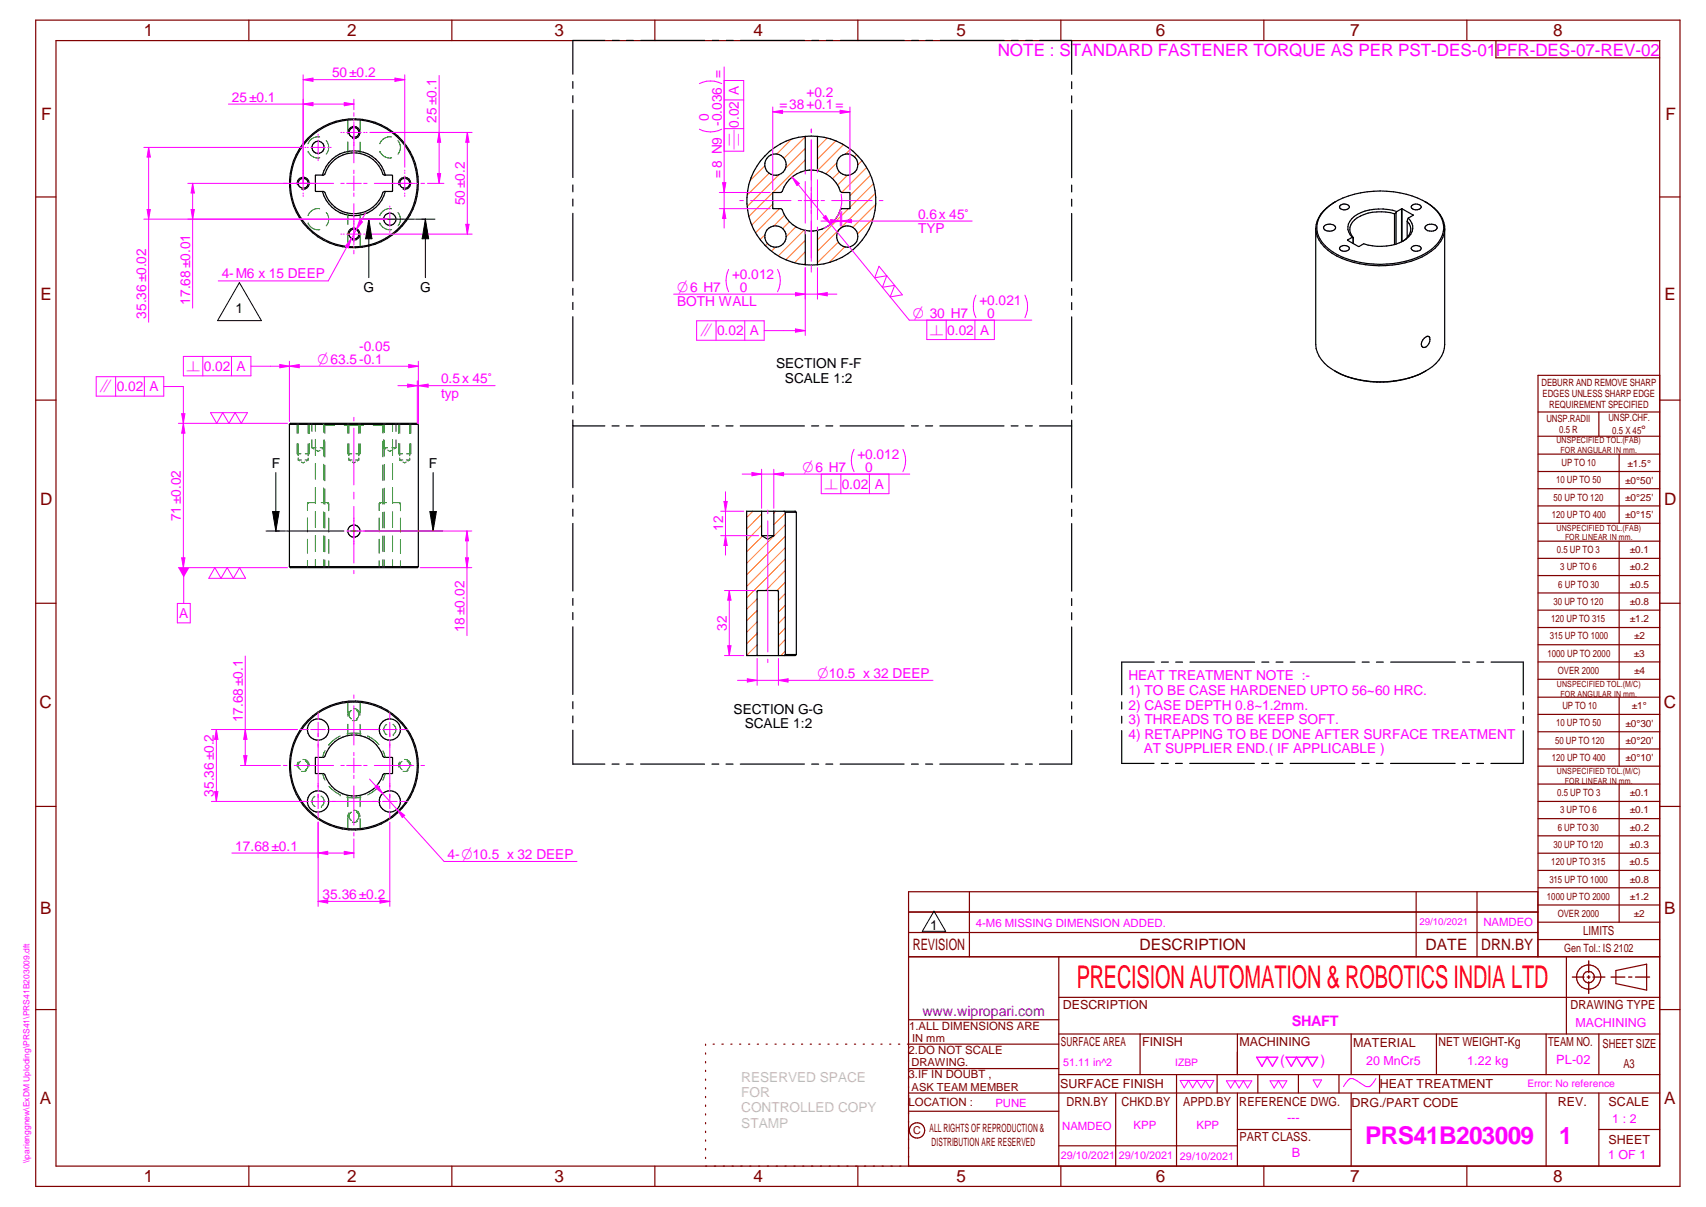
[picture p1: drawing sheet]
<svg xmlns="http://www.w3.org/2000/svg" width="420mm" height="297mm" viewBox="0 0 420 297" stroke-linecap="round" stroke-linejoin="round" font-family="sans-serif">
<g fill="none" stroke="#800000" stroke-width=".3">
<path d="M8.8 5h405v287h-405zM13.8 10h395v277h-395zM61.3 5v5M111.3 5v5M161.3 5v5M211.3 5v5M261.3 5v5M311.3 5v5M361.3 5v5M368.4 10v4.2h40.4M8.8 48.5h5M408.8 48.5h5"/>
<path d="M8.8 98.5h5M408.8 98.5h5M408.8 92.4h-30v143.1M378.8 101.4h30M378.8 107.4h30M378.8 111.8h30M378.8 116h30M393.8 101.4v6M398.8 111.8v17M378.8 120.3h30M378.8 124.5h30M378.8 128.8h30"/>
<path d="M378.8 133.2h30M378.8 137.4h30M398.8 133.2v34M8.8 148.5h5M378.8 141.6h30M378.8 145.9h30M378.8 150.2h30M378.8 154.4h30M378.8 158.7h30M408.8 148.5h5M378.8 162.9h30M378.8 167.2h30"/>
<path d="M378.8 171.6h30M378.8 175.8h30M398.8 171.6v17M8.8 198.5h5M378.8 180.1h30M378.8 184.3h30M378.8 188.6h30M378.8 193h30M378.8 197.2h30M398.8 193v33.9M408.8 198.5h5M238.7 219.5v16"/>
<path d="M348.8 219.5v16M363.8 219.5v16M378.8 201.5h30M378.8 205.7h30M378.8 210h30M378.8 214.2h30M378.8 218.5h30M223.8 235.5h185M223.8 229.5h154.9M223.8 224.5h154.9M260.8 235.5v51.5M378.7 235.5v-16h-154.9v67.5"/>
<path d="M378.8 222.7h30M378.8 226.9h30M378.8 231.2h30M385.8 235.5v19M398 238.8l7.5-1.5v6.4l-7.5-1.6zM8.8 248.5h5M173.8 257v.3M173.8 259.1v.3M175.6 257h.3M177.8 257h.3M180 257h.3M182.1 257h.3"/>
<path d="M184.4 257h.2M186.5 257h.3M188.7 257h.3M190.9 257h.3M193 257h.3M195.2 257h.3M197.4 257h.3M199.5 257h.3M201.7 257h.3M203.9 257h.3M206.1 257h.3M208.2 257h.4"/>
<path d="M210.4 257h.3M212.6 257h.3M214.7 257h.4M216.9 257h.3M219.1 257h.3M221.3 257h.3M223.5 257h37.3M223.8 251h37M260.8 245.4h148M260.8 254.5h148M280.8 254.5v10M304.7 254.5v10"/>
<path d="M332.8 254.5v10M353.8 254.5v10M380.8 254.5v10M393.8 254.5v10M408.8 248.5h5M173.8 261.2v.4M173.8 263.4v.3M173.8 265.6v.3M173.8 267.7v.3M173.8 269.8v.3M173.8 271.9v.4M173.8 274.1v.3"/>
<path d="M173.8 276.3v.3M173.8 278.4v.3M223.8 273.5h37M223.8 269h185M223.8 263h37M260.8 264.5h148M274.8 269v18M289.8 264.5v22.5M299.8 264.5v4.5M304.7 269v18M304.7 278h28.1M309.8 264.5v4.5"/>
<path d="M319.8 264.5v4.5M329.8 264.5v4.5M332.8 269v18M339.8 264.5v4.5M380.8 269v18M393.8 269v18M393.8 278h15M61.3 287v5M111.3 287v5M161.3 287v5M173.8 280.5v.3M173.8 282.7v.3"/>
<path d="M173.8 284.8v.3M211.3 287v5M260.8 282h43.9M261.3 287v5M311.3 287v5M361.3 287v5"/>
<circle cx="391.3" cy="240.5" r="2.99"/>
<circle cx="391.3" cy="240.5" r="1.4"/>
<circle cx="225.9" cy="278.2" r="1.89"/>
</g>
<path d="M391.3 236.5v2.9M387.3 240.5h2.8M390.9 240.5h.7M391.3 240.1v.7M391.3 241.6v2.9M392.3 240.5h3M396.8 240.5h3.4M401.1 240.5h.8M402.8 240.5h3.5" fill="none" stroke="#800000" stroke-width=".34"/>
<g fill="none" stroke="#f0f" stroke-width=".25">
<path d="M172.2 31.8a5.9 5.9 0 0 0 5.5 0M172.2 20.6a6.3 6.3 0 0 1 5.5 0M199.8 31.7v1M199.8 34.4v29.9M177.2 47.4h12.5M177.2 51.4h12.5M178 45h.8l-.5 2.4zM182.2 49.4h.9M184.9 49.4h9.9M196.6 49.4h.8M198 49.4h3.6M198.3 42v.8"/>
<path d="M198.3 44.7v10.2M198.3 56.7v.9M201.3 41.6v.8M201.3 44.2v9.9M201.3 55.9v.8M202.2 49.4h.9M204.8 49.4h10M216.6 49.4h.9M199.8 65.3v1.7M87.2 102.7v.9M87.2 105.4v13.9M83.9 130.7h.3"/>
<path d="M84.5 130.7h.3M85.4 130.7h3.6M87.2 121.1v1.7M87.2 124.6v14M89.6 130.7h.2M90.1 130.7h.3M87.2 140.4v.8M290.6 265.9h8.3l-1 1.8-1-1.8-1 1.8-1.1-1.8-1.1 1.8-1-1.8-1 1.8zM302 266h6.3l-1.1 1.8-1-1.8-1 1.8-1-1.8-1.1 1.8zM312.8 266h4.1l-1 1.8-1-1.8-1.1 1.8zM323.4 265.8h2.1l-1.1 1.8zM338.9 265.4l-.6 .9a1.71 1.71 0 0 1-1.9 1.1l-2.2-1.4a1.61 1.61 0 0 0-2.8 .6l-.5 .8"/>
</g>
<g fill="none" stroke="#008000" stroke-width=".25">
<path d="M73.2 104.2v2.4M73.2 109.2v2.5h.9M73.4 113.2h.8M73.4 104.2v2.4M73.4 109.2v2.9M73.4 112.7v.5M73.4 113.2l.4 .2M74.2 113.7l.5 .2 .3-.2M75.1 113.2h.8M75.9 104.2v2.5M75.9 109.2v3M75.9 112.7v.5"/>
<path d="M75.9 113.2l-.4 .3M76.2 104.2v2.4M76.2 109.2v2.5h-1M76.8 110.2h1M76.8 104.2v2M76.8 108.2v2M76.8 110.2l.5 .3M77.7 104.2v1.9M77.7 108.1v4M77.7 114v3.9M77.7 120v3.9M77.8 110.8l.5 .3 .5-.3"/>
<path d="M78.9 110.2h.9M79.4 104.2l.1 .1M79.6 104.4h.1M79.7 104.4v2M79.7 108.4v3.8M79.7 114.3v3.8M79.7 104.4v.1M79.8 104.2v2M79.8 108.2v2M79.8 110.2l-.5 .3M79.9 104.6l.1 .1M80 104.7v1.9"/>
<path d="M80 108.6v3.9M80 114.5v3.8M80 104.7h2.4M84.8 104.7h4.7M85.7 109.2v2.5h.9M85.7 104.2v2.4M85.9 113.2h.8M85.9 104.2v2.4M85.9 109.2v2.9M85.9 112.7v.5M85.9 113.2l.4 .2M86.8 113.7l.4 .2 .3-.2"/>
<path d="M87.6 113.2h.8M88.4 104.2v2.5M88.4 109.2v3M88.4 112.7v.5M88.4 113.2l-.4 .3M88.7 109.2v2.5h-1M88.7 104.2v2.4M91.9 104.7h2.4M94.3 104.7v1.9M94.3 108.6v3.8M94.3 114.4v3.9M94.4 104.6l-.1 .1"/>
<path d="M94.5 110.2h1M94.5 104.2v2M94.5 108.2v2M94.5 110.2l.5 .3M94.6 104.4h.1M94.6 104.4v2M94.6 108.4v3.9M94.6 114.3v3.9M94.6 104.4v.1M94.9 104.2l-.1 .1M95.5 110.8l.5 .3 .5-.3M96.5 110.2h1"/>
<path d="M96.7 104.2v2M96.7 108.2v3.9M96.7 114.1v3.9M97.5 104.2v2M97.5 108.2v2M97.5 110.2l-.5 .3M98.2 109.2v2.5h.9M98.2 104.2v2.4M98.5 113.2h.7M98.5 104.2v2.4M98.5 109.2v2.9M98.5 112.7v.5"/>
<path d="M98.5 113.2l.3 .2M99.3 113.7l.4 .2 .3-.2M100.1 113.2h.8M100.9 104.2v2.5M100.9 109.2v3M100.9 112.7v.5M100.9 113.2l-.4 .3M101.2 109.2v2.5h-1.1M101.2 104.2v2.4M75.7 123.9v1.7M75.7 127.5v3.4M75.7 132.7v3.4"/>
<path d="M75.7 138v1.7M75.8 123.8h.1M75.9 123.7l-.1 .1M75.9 123.7h.1M75.9 123.7h1.6M77.7 125.9v3.9M77.7 131.8v3.9M77.7 137.7v2M79.1 123.7h1.6M79.7 120.1v3.9M79.7 126v3.9M79.7 131.9v3.8"/>
<path d="M79.7 137.8v1.9M80 120.3v3.8M80 126.1v3.9M80 132v3.8M80 137.8v1.9M80.8 123.7h.1M80.9 123.8h.1M81 124h.1M81 124v1.7M81 127.5v3.4M81 132.8v3.4M81 138v1.7"/>
<path d="M93.4 127.5v3.4M93.4 132.7v3.4M93.4 138v1.7M93.4 123.9v1.7M93.5 123.8h.1M93.5 123.7h.1M93.6 123.7h.1M93.6 123.7h1.6M94.3 120.3v3.8M94.3 126.1v3.8M94.3 131.9v3.9M94.3 137.8v1.9"/>
<path d="M94.6 120.1v3.9M94.6 126v3.9M94.6 131.9v3.9M94.6 137.8v1.9M96.7 120v3.9M96.7 125.9v3.9M96.7 131.9v3.9M96.7 137.8v1.9M96.8 123.7h1.7M98.5 123.8h.1M98.6 123.8h.1M98.6 124h.1"/>
<path d="M98.6 124v1.7M98.6 127.5v3.4M98.6 132.8v3.4M98.6 138v1.7"/>
</g>
<g fill="none" stroke="#000" stroke-width=".3">
<path d="M198.3 33.6h3M198.3 33.6v8.4M198.3 33.6a15.9 15.9 0 0 0-14.4 15.8 15.9 15.9 0 0 0 14.4 15.8M201.3 33.6v8.4M201.3 33.6a15.9 15.9 0 0 1 14.4 15.8 15.9 15.9 0 0 1-14.4 15.8M198.3 42a7.6 7.6 0 0 0-5.7 5.1l-.2 .3-2.1 .1v3.8l2.1 .1 .2 .2a7.5 7.5 0 0 0 5.7 5.1M198.3 56.7l1 .2 2-.2M198.3 42l1-.1 2 .1M198.3 56.7v8.5M201.3 42a7.5 7.5 0 0 1 5.7 5.1l.3 .3 2 .1v3.8l-2 .1-.3 .2a7.3 7.3 0 0 1-5.7 5.1M201.3 56.7v8.5M324.1 56.2a8.4 8.4 0 0 0 5.1 6.8 24.9 24.9 0 0 0 22.2-.4 8.4 8.4 0 0 0 4.4-6"/>
<path d="M326.3 55.5l.8-.3a1.32 1.32 0 0 1 1.8 1 1.79 1.79 0 0 1-2.9-.2zM326.4 51.5a20.1 20.1 0 0 1 15.2-4.4 19 19 0 0 1 11.9 4.4 5.9 5.9 0 0 1 0 9 20.1 20.1 0 0 1-15.2 4.5 17.3 17.3 0 0 1-12.6-5.3 5.8 5.8 0 0 1 .7-8.2zM328.9 49.7a8.5 8.5 0 0 0-4.8 6.5M330 50.7a1.55 1.55 0 0 1 2.3 .1 1.29 1.29 0 0 1-2.1 .6l-.3-.5zM333.1 58.4l.1 .1v1.4M333.3 58.5h.1M333.3 58.5v1.4M343.4 52.6v7.6M343.4 52.6a10.8 10.8 0 0 0-9.8 1.5 2.85 2.85 0 0 0-.3 4.4M343.8 52.4v7.7M343.8 52.4l-.4 .2M344 52.1a12.3 12.3 0 0 0-10.5 1.2 3.1 3.1 0 0 0-.4 5.1"/>
<path d="M344 52.1l-.2 .3M345.2 51.4l-1.2 .7M345.2 51.4v8.1M345.2 51.4h.1M345.3 51.4v8M345.3 51.4l2.7 1.5-1.2 .8M346.6 54.4v4.1M346.6 54.4a2.82 2.82 0 0 1-.5 4.5l-.7 .5M346.8 53.7a3.1 3.1 0 0 1-.4 5.1 12.4 12.4 0 0 1-10.5 1.2l-1.4 .7-2.6-1.6 1.2-.7M346.8 53.7l-.2 .7M347.6 50.7a1.6 1.6 0 0 1 2.4 .1 1.29 1.29 0 0 1-2.1 .6l-.3-.2zM351 49.7a8.5 8.5 0 0 1 4.8 6v29.1a8.2 8.2 0 0 1-5.2 6.8 24.6 24.6 0 0 1-22.4-.7 7.9 7.9 0 0 1-4.1-6.1v-28.6"/>
<path d="M351 55.8a1.95 1.95 0 0 1 2.9 .1 1.32 1.32 0 0 1-1.8 1 .97 .97 0 0 1-1.1-1.1zM198.3 65.2h3M330.2 60.7a1.59 1.59 0 0 1 2.1 .3 1.29 1.29 0 0 1-2.1 .6 .51 .51 0 0 1-.3-.5 .51 .51 0 0 1 .3-.4zM347.6 60.9a1.6 1.6 0 0 1 2.4 .1 1.29 1.29 0 0 1-2.1 .6l-.3-.2zM328.7 91.3a24.2 24.2 0 0 0 22.5 0M350.8 83.2l.6-.4h.5a1.82 1.82 0 0 1-1.3 2.7l-.5-.4a1.66 1.66 0 0 1 .7-1.9zM71.3 104.4h31.7M71.3 104.4l.2-.2h31.3l.2 .2M71.3 104.4v35M103 104.4v35M71.3 139.4l.2 .3h31.3l.2-.3M71.3 139.4h31.7"/>
<circle cx="191" cy="58.2" r="2.64"/>
<circle cx="191" cy="40.5" r="2.63"/>
<circle cx="208.7" cy="40.5" r="2.62"/>
<circle cx="208.7" cy="58.2" r="2.62"/>
<circle cx="87.2" cy="130.7" r="1.51"/>
</g>
<path d="M67.9 116.3v14.4M106.7 116.3v14.4M65.5 130.7h4.8M67.1 125.9h1.6l-.8 4.8zM70.6 130.7h14M86.4 130.7h1.7M89.9 130.7h14.1M104.3 130.7h4.8M105.9 125.9h1.6l-.8 4.8z" fill="none" stroke="#000" stroke-width=".25"/>
<path d="M67.1 125.9h1.6l-.8 4.8zM105.9 125.9h1.6l-.8 4.8z" fill="#000"/>
<g fill="none" stroke="#ff8000" stroke-width=".25">
<path d="M194.9 34.2l-3.6 3.7M198.3 33.7l-5.2 5.2M198.3 36.5l-4.9 4.9M198.3 39.4l-13.9 13.9M203.7 34l-2.4 2.4M205.9 34.7l-4.6 4.5M207.7 35.6l-6.4 6.4M209.5 36.7l-1.3 1.2M210.9 38.1l-.5 .5M212.3 39.5l-1 1.1M188.4 40.8l-3.7 3.7M188.4 57.8l-1.2 1.2"/>
<path d="M189 59.9l-.5 .6M189.4 42.6l-5.4 5.4M190.3 50.2l-5.1 5.2M191.9 43l-7.9 7.8M192 51.4l-5.9 5.9M193.2 52.9l-2.6 2.7M194.4 54.6l-1.7 1.7M196 55.8l-2.4 2.5M198 56.6l-6.3 6.4M198.3 59.2l-4.7 4.7M206.1 40.1l-2.7 2.7M206.4 59.6l-5.1 5"/>
<path d="M206.7 42.3l-1.7 1.7M208.7 43.1l-2.4 2.5M208.9 51.4l-7.6 7.6M213.4 41.2l-6.1 6.2M214.4 43.1l-5.1 5.1M215 53.7l-3.8 3.9M215.1 45.2l-5.8 5.8M215.6 47.6l-14.3 14.2M215.6 50.3l-5.6 5.7M191 60.8l-1 1M198.3 62l-2.6 2.7M198.3 64.8l-.3 .3"/>
<path d="M208.1 60.7l-3.9 3.9"/>
</g>
<path d="M178 45h.8l-.5 2.4z" fill="#f0f"/>
<path d="M178.3 51.4l.5 2.4h-.8z" fill="none" stroke="#f0f" stroke-width=".25"/>
<path d="M178.3 51.4l.5 2.4h-.8z" fill="#f0f"/>
<path d="M178.3 16.5v39.6M190.3 26.3v20.4M190.3 27.5l2.4-.4v.8zM209.3 26.3v20.4" fill="none" stroke="#f0f" stroke-width=".25"/>
<path d="M190.3 27.5l2.4-.4v.8z" fill="#f0f"/>
<path d="M206.9 27.1l2.4 .4-2.4 .4z" fill="none" stroke="#f0f" stroke-width=".25"/>
<path d="M206.9 27.1l2.4 .4-2.4 .4z" fill="#f0f"/>
<path d="M190.3 27.5h19M179.4 66.3a6.3 6.3 0 0 0 0 5.5M191.5 66.3a5.9 5.9 0 0 1 0 5.5M198.3 65.9v7.7M201.3 65.9v7.7M201.3 72.4l2.4-.4v.8z" fill="none" stroke="#f0f" stroke-width=".25"/>
<path d="M201.3 72.4l2.4-.4v.8z" fill="#f0f"/>
<path d="M195.9 72l2.4 .4-2.4 .4z" fill="none" stroke="#f0f" stroke-width=".25"/>
<path d="M195.9 72l2.4 .4-2.4 .4z" fill="#f0f"/>
<path d="M207 52.3v3.3M207.3 52.1v3.5M207.3 54.4l2.4-.4v.8zM165.9 72.4h40.2" fill="none" stroke="#f0f" stroke-width=".25"/>
<path d="M207.3 54.4l2.4-.4v.8z" fill="#f0f"/>
<path d="M204.6 54l2.4 .4-2.4 .4z" fill="none" stroke="#f0f" stroke-width=".25"/>
<path d="M204.6 54l2.4 .4-2.4 .4z" fill="#f0f"/>
<path d="M195.1 43.6l28.8 35.2h30.2M195.1 43.6l1.8 1.6-.6 .5zM202.2 54.4h37.2M207.2 47.8a7.6 7.6 0 0 1-4.3 8.4M240.4 72.6a6.4 6.4 0 0 0 0 5.6M252.4 72.6a6.4 6.4 0 0 1 0 5.6" fill="none" stroke="#f0f" stroke-width=".25"/>
<path d="M195.1 43.6l1.8 1.6-.6 .5z" fill="#f0f"/>
<path d="M202.7 53.6l.7-.6 1.2 2.2z" fill="none" stroke="#f0f" stroke-width=".25"/>
<path d="M202.7 53.6l.7-.6 1.2 2.2z" fill="#f0f"/>
<g fill="none" stroke="#000" stroke-width=".3">
<path d="M77.8 43.1h1.9l.3-.2a7.5 7.5 0 0 1 7.2-5.3 7.5 7.5 0 0 1 7.1 5.3l.3 .2 2.1 .1v3.8l-2.1 .1-.3 .2a7.5 7.5 0 0 1-7.1 5.3 7.5 7.5 0 0 1-7.2-5.3l-.3-.2-2-.1zM79.4 47.1a8 8 0 0 0 7.8 6 8 8 0 0 0 7.7-6M79.4 43.1a8 8 0 0 1 7.8-6 8 8 0 0 1 7.7 6M77.7 186.5l2-.1 .3-.3a7.5 7.5 0 0 1 7.2-5.2 7.5 7.5 0 0 1 7.1 5.2l.3 .3 2.1 .1v3.8l-2.1 .1-.3 .2a7.5 7.5 0 0 1-7.1 5.3 7.5 7.5 0 0 1-7.2-5.3l-.3-.2-2-.1z"/>
<circle cx="78.3" cy="36.3" r="1.49"/>
<circle cx="87.2" cy="32.6" r="1.22"/>
<circle cx="74.7" cy="45.1" r="1.22"/>
<circle cx="87.1" cy="45.1" r="15.9"/>
<circle cx="87.2" cy="57.6" r="1.22"/>
<circle cx="87.2" cy="45.1" r="15.6"/>
<circle cx="96" cy="53.9" r="1.51"/>
<circle cx="99.7" cy="45.1" r="1.23"/>
<circle cx="78.3" cy="179.5" r="2.63"/>
<circle cx="96" cy="179.5" r="2.62"/>
<circle cx="78.3" cy="197.2" r="2.64"/>
<circle cx="87.1" cy="188.4" r="15.6"/>
<circle cx="87.2" cy="188.4" r="15.9"/>
<circle cx="96" cy="197.2" r="2.62"/>
</g>
<g fill="none" stroke="#008000" stroke-width=".25">
<path d="M75.9 37.3h.1M75.9 37.3a2.52 2.52 0 0 0 2.9 1.5M78.7 33.7a2.62 2.62 0 0 0-2.8 1.7M80.3 34.6a2.52 2.52 0 0 1 0 3.3M85.7 29.3v2.8M85.7 34.9v2.9M88.7 29.3v2.8M88.7 35v2.8M93.5 37.3h.1M93.5 37.3a2.59 2.59 0 0 0 3 1.5M96.4 33.7a2.62 2.62 0 0 0-2.9 1.7M98 34.6a2.59 2.59 0 0 1 0 3.3"/>
<path d="M75.9 54.9h.1M75.9 54.9a2.61 2.61 0 0 0 2.9 1.6M78.7 51.4a2.52 2.52 0 0 0-2.8 1.6M80.3 52.3a2.46 2.46 0 0 1 0 3.3M85.7 52.5v2.7M85.7 58.1v2.8M88.7 52.5v2.8M88.7 58.1v2.8M93.5 54.9h.1M93.5 54.9a2.7 2.7 0 0 0 3 1.6M96.4 51.4a2.52 2.52 0 0 0-2.9 1.6M98 52.3a2.53 2.53 0 0 1 0 3.3"/>
<path d="M85.7 172.6v2.7M85.7 178.2v2.8M86 175l-.3 .8v.5M86.5 174.8a1.21 1.21 0 0 0 .1 2.1M87.1 174.4a1.46 1.46 0 0 1 1.5 1.6M87.8 174.8a1.23 1.23 0 0 1 0 2.1M88 177.1l-.7 .3-.5-.1M88.7 172.6v2.8M88.7 178.3v2.7M95.2 178.3a1.44 1.44 0 0 0 .1 2.5M96.8 178.3a1.48 1.48 0 0 1 0 2.5M73.4 187.5l-.1 .3-.1 1"/>
<path d="M74 187.4a1.21 1.21 0 0 0 .1 2M74.6 186.9a1.46 1.46 0 0 1 1.5 1.6M75.3 187.3a1.18 1.18 0 0 1 0 2.1M75.5 189.6l-.2 .2h-1M77.5 196a1.48 1.48 0 0 0 .1 2.5M79.1 195.9a1.48 1.48 0 0 1 .1 2.6M79.2 198.5h.1M79.4 190.4l.6 1.6M80.1 184.7l-.7 1.7M81 183.3h.1M81 193.5l1.8 1.5 1 .6M83.8 195.6h.1"/>
<path d="M83.8 181.1l-1 .6-1.8 1.6M85.4 196.2a7.2 7.2 0 0 0 3.5 0M85.5 180.6a7 7 0 0 1 3.4 0M85.7 195.7v2.8M86.5 199.9a1.21 1.21 0 0 0 .1 2M87.1 199.4a1.46 1.46 0 0 1 1.5 1.6M87.8 199.8a1.27 1.27 0 0 1 0 2.1M88.7 195.7v2.8M90.6 181.1h.1M90.6 181.1l1 .6 1.7 1.6M93.3 193.5h.1M93.3 193.5l-1.7 1.5-1 .6"/>
<path d="M94.3 184.8l.6 1.6M94.9 190.4l-.6 1.6M96.8 180.8h.1M98.5 187.5l-.3 .8v.5M99 187.4a1.21 1.21 0 0 0 0 2M99.6 186.9a1.46 1.46 0 0 1 1.6 1.6M100.3 187.3a1.18 1.18 0 0 1 0 2.1M100.5 189.6l-.7 .3-.5-.1M85.7 201.4v2.8M86 200l-.3 .8v.5M88 202.1l-.7 .3-.5-.1M88.7 201.4v2.8"/>
</g>
<path d="M85.7 33a1.49 1.49 0 0 1 1.3-1.9 1.49 1.49 0 0 1 1.6 1.6 1.49 1.49 0 0 1-1.8 1.3M73.2 45.5a1.51 1.51 0 0 1 1.3-1.9 1.51 1.51 0 0 1 1.7 1.6 1.51 1.51 0 0 1-1.9 1.4M85.7 58a1.49 1.49 0 0 1 1.3-1.9 1.49 1.49 0 0 1 1.6 1.6 1.49 1.49 0 0 1-1.8 1.4M98.2 45.5a1.52 1.52 0 0 1 1.3-1.9 1.52 1.52 0 0 1 1.7 1.6 1.52 1.52 0 0 1-1.9 1.4" fill="none" stroke="#000" stroke-width=".25"/>
<g fill="none" stroke="#f0f" stroke-width=".25">
<path d="M75.1 36.3h.2M75.7 36.3h.2M76.5 36.3h3.6M78.3 33v.3M78.3 33.6v.3M78.3 34.5v3.6M78.3 38.7v.2M78.3 39.2v.3M80.7 36.3h.3M81.3 36.3h.3M83.9 32.6h.3M84.5 32.6h.3"/>
<path d="M85.4 32.6h3.6M87.2 27.7v.9M87.2 29.3v.3M87.2 30v.2M87.2 30.4v9.7M89.6 32.6h.2M90.1 32.6h.3M69.8 45.1h.9M71.4 45.1h.3M72 45.1h.3M72.5 45.1h9.7M74.7 41.9v.2"/>
<path d="M74.7 42.5v.2M74.7 43.3v3.6M74.7 47.5v.3M74.7 48.1v.2M83.9 45.1h.9M83.9 57.6h.3M84.5 57.6h.3M85.4 45.1h3.6M85.4 57.6h3.6M87.2 41.9v.8M87.2 43.3v3.6M87.2 47.5v.8"/>
<path d="M87.2 50.1v9.7M87.2 60v.2M89.6 45.1h.8M89.6 57.6h.2M90.1 57.6h.3M92.2 45.1h9.7M92.7 53.9h.3M93.4 53.9h.2M94.2 53.9h3.6M96 50.7v.3M96 51.3v.3M96 52.2v3.6"/>
<path d="M96 56.3v.3M96 56.9v.3M98.4 53.9h.3M99 53.9h.3M99.7 41.9v.2M99.7 42.5v.2M99.7 43.3v3.6M99.7 47.5v.3M99.7 48.1v.2M102.1 45.1h.2M102.6 45.1h.3M103.7 45.1h.9"/>
<path d="M87.2 60.6v.3M87.2 61.6v.9M76.5 179.5h3.6M78.3 177.8v3.6"/>
</g>
<path d="M81 179.5h1.4M82.6 179.5h.1" fill="none" stroke="#f0f" stroke-width=".25"/>
<path d="M78.3 175.2v.1M78.3 175.5v1.4" fill="none" stroke="#f0f" stroke-width=".25"/>
<path d="M73.9 179.5h.1M74.3 179.5h1.4" fill="none" stroke="#f0f" stroke-width=".25"/>
<path d="M94.2 179.5h3.6M96 177.8v3.6M78.3 182.2v1.4M78.3 183.8v.1" fill="none" stroke="#f0f" stroke-width=".25"/>
<path d="M98.7 179.5h1.4M100.3 179.5h.1" fill="none" stroke="#f0f" stroke-width=".25"/>
<path d="M96 175.2v.1M96 175.5v1.4" fill="none" stroke="#f0f" stroke-width=".25"/>
<path d="M91.6 179.5h.1M91.9 179.5h1.4" fill="none" stroke="#f0f" stroke-width=".25"/>
<path d="M94.2 197.2h3.6M96 182.2v1.4M96 183.8v.1M96 195.4v3.6" fill="none" stroke="#f0f" stroke-width=".25"/>
<path d="M98.7 197.2h1.4M100.3 197.2h.1" fill="none" stroke="#f0f" stroke-width=".25"/>
<path d="M96 192.8v.1M96 193.2v1.4" fill="none" stroke="#f0f" stroke-width=".25"/>
<path d="M76.5 197.2h3.6M78.3 195.4v3.6M91.6 197.2h.1M91.9 197.2h1.4M96 199.6v.1M96 199.9v1.4M96 201.5v.1" fill="none" stroke="#f0f" stroke-width=".25"/>
<path d="M81 197.2h1.4M82.6 197.2h.1" fill="none" stroke="#f0f" stroke-width=".25"/>
<path d="M78.3 192.8v.1M78.3 193.2v1.4" fill="none" stroke="#f0f" stroke-width=".25"/>
<g fill="none" stroke="#f0f" stroke-width=".25">
<path d="M43.9 104.2h26.9M45.2 104.2l.3 2.4h-.8zM43.9 139.7h26.9M79.2 179.5h.8M81.8 179.5h11.2M87.2 171v.9M87.2 173.7v9.6M94.8 179.5h.8M69.8 188.4h.9M72.5 188.4h9.7M73.9 197.2h.1M74.3 197.2h1.4"/>
<path d="M78.3 180.4v.9M78.3 183.1v10.6M78.3 195.5v.8M78.3 199.6v.1M78.3 199.9v1.4M79.2 197.2h.9M81.9 197.2h10.6M83.9 188.4h.9M85.4 188.4h3.6M87.2 185.2v.8M87.2 186.6v3.6M87.2 190.8v.8"/>
<path d="M87.2 193.4v9.7M89.6 188.4h.8M92.2 188.4h9.7M94.3 197.2h.8M96 180.4v.8M96 183v10.7M96 195.5v.8M103.7 188.4h.9M78.3 201.5v.1M87.2 204.9v.8"/>
</g>
<path d="M45.2 104.2l.3 2.4h-.8z" fill="#f0f"/>
<path d="M44.7 137.3h.8l-.3 2.4z" fill="none" stroke="#f0f" stroke-width=".25"/>
<path d="M44.7 137.3h.8l-.3 2.4z" fill="#f0f"/>
<path d="M45.2 104.2v35.5M51.8 101.6h9.1l-1.5 2.6-1.5-2.6-1.5 2.6-1.5-2.6-1.5 2.6zM45.2 139.7v8.8M52.9 139.7l1.5 2.6 1.6-2.6 1.5 2.6 1.5-2.6 1.5 2.6h-9.1z" fill="none" stroke="#f0f" stroke-width=".25"/>
<path d="M43.9 139.7h2.7l-1.4 2.4z" fill="#f0f"/>
<path d="M45.2 95.1v9.1M43.7 148.5h3.2v4.8h-3.2z" fill="none" stroke="#f0f" stroke-width=".25"/>
<path d="M44.7 101.8h.8l-.3 2.4z" fill="#f0f"/>
<path d="M23.7 92.7h16.6v4.8h-16.6zM28.5 92.7v4.8M35.5 92.7v4.8M40.3 95.1h4.9M44.7 101.8h.8l-.3 2.4zM87.9 130.7h28.3M103.5 139.7h12.7M115 130.7l.4 2.4h-.8z" fill="none" stroke="#f0f" stroke-width=".25"/>
<path d="M115 130.7l.4 2.4h-.8z" fill="#f0f"/>
<path d="M114.6 137.3h.8l-.4 2.4z" fill="none" stroke="#f0f" stroke-width=".25"/>
<path d="M114.6 137.3h.8l-.4 2.4z" fill="#f0f"/>
<path d="M74.7 24.4v20.7M74.7 25.6l2.4-.4v.8zM87.2 24.4v2.6M115 130.7v25.7" fill="none" stroke="#f0f" stroke-width=".25"/>
<path d="M74.7 25.6l2.4-.4v.8z" fill="#f0f"/>
<path d="M84.8 25.2l2.4 .4-2.4 .4z" fill="none" stroke="#f0f" stroke-width=".25"/>
<path d="M84.8 25.2l2.4 .4-2.4 .4z" fill="#f0f"/>
<path d="M74.7 18.4v26.7M74.7 19.6l2.4-.4v.8zM99.7 18.4v22.7M56.2 25.6h31" fill="none" stroke="#f0f" stroke-width=".25"/>
<path d="M74.7 19.6l2.4-.4v.8z" fill="#f0f"/>
<path d="M97.3 19.2l2.4 .4-2.4 .4z" fill="none" stroke="#f0f" stroke-width=".25"/>
<path d="M97.3 19.2l2.4 .4-2.4 .4z" fill="#f0f"/>
<path d="M74.7 19.6h25M91.1 32.6h18.2M108.2 32.6l.3 2.4h-.8zM105.3 45.1h4" fill="none" stroke="#f0f" stroke-width=".25"/>
<path d="M108.2 32.6l.3 2.4h-.8z" fill="#f0f"/>
<path d="M107.7 42.7h.8l-.3 2.4z" fill="none" stroke="#f0f" stroke-width=".25"/>
<path d="M107.7 42.7h.8l-.3 2.4z" fill="#f0f"/>
<path d="M108.2 18.6v26.5M91.1 32.6h25.2M115.1 32.6l.4 2.4h-.8zM91.1 57.6h25.2" fill="none" stroke="#f0f" stroke-width=".25"/>
<path d="M115.1 32.6l.4 2.4h-.8z" fill="#f0f"/>
<path d="M114.7 55.2h.8l-.4 2.4z" fill="none" stroke="#f0f" stroke-width=".25"/>
<path d="M114.7 55.2h.8l-.4 2.4z" fill="#f0f"/>
<path d="M115.1 32.6v25M216.5 65.5l5.7 7.1-3 .5 1.1-2.9-3 .5 1.1-2.8-3 .5zM78.3 202.3v8.8M78.3 209.9l2.4-.4v.8zM87.2 206.5v4.6" fill="none" stroke="#f0f" stroke-width=".25"/>
<path d="M78.3 209.9l2.4-.4v.8z" fill="#f0f"/>
<path d="M84.8 209.5l2.4 .4-2.4 .4z" fill="none" stroke="#f0f" stroke-width=".25"/>
<path d="M84.8 209.5l2.4 .4-2.4 .4z" fill="#f0f"/>
<path d="M57.1 209.9h30.1M78.3 202.3v20.8M96 202.3v20.8M78.3 221.8l2.4-.4v.8z" fill="none" stroke="#f0f" stroke-width=".25"/>
<path d="M78.3 221.8l2.4-.4v.8z" fill="#f0f"/>
<path d="M93.6 221.4l2.4 .4-2.4 .4z" fill="none" stroke="#f0f" stroke-width=".25"/>
<path d="M93.6 221.4l2.4 .4-2.4 .4z" fill="#f0f"/>
<path d="M59.2 179.5h14M60.4 179.5l.4 2.4h-.8zM59.2 188.4h9.9M78.3 221.8h17.7" fill="none" stroke="#f0f" stroke-width=".25"/>
<path d="M60.4 179.5l.4 2.4h-.8z" fill="#f0f"/>
<path d="M60 186h.8l-.4 2.4z" fill="none" stroke="#f0f" stroke-width=".25"/>
<path d="M60 186h.8l-.4 2.4z" fill="#f0f"/>
<path d="M52.1 179.5h21.1M53.3 179.5l.4 2.4h-.8zM60.4 161.5v26.9M52.1 197.2h22.9" fill="none" stroke="#f0f" stroke-width=".25"/>
<path d="M53.3 179.5l.4 2.4h-.8z" fill="#f0f"/>
<path d="M52.9 194.8h.8l-.4 2.4z" fill="none" stroke="#f0f" stroke-width=".25"/>
<path d="M52.9 194.8h.8l-.4 2.4z" fill="#f0f"/>
<path d="M53.3 179.5v17.7M91 191.7l18.4 20.3h32.7M92.3 193.8l.7-.6 1.3 2.1z" fill="none" stroke="#f0f" stroke-width=".25"/>
<path d="M92.3 193.8l.7-.6 1.3 2.1z" fill="#f0f"/>
<path d="M97.8 199.2l1.9 1.5-.6 .5z" fill="none" stroke="#f0f" stroke-width=".25"/>
<path d="M97.8 199.2l1.9 1.5-.6 .5z" fill="#f0f"/>
<path d="M88.4 53.9h4.8M90.8 53.9v14.4M90.8 53.9l.8 4.9h-1.6zM93.5 53.9h8.6M102.4 53.9h4.7M104.8 53.9l.8 4.9h-1.6zM104.8 53.9v14.4" fill="none" stroke="#000" stroke-width=".25"/>
<path d="M90.8 53.9l.8 4.9h-1.6zM104.8 53.9l.8 4.9h-1.6z" fill="#000"/>
<g fill="none" stroke="#ff8000" stroke-width=".25">
<path d="M185.4 125.8l-1.5 1.5M187.6 126.5l-3.7 3.7M187.6 129.3l-3.7 3.7M187.8 132l-3.9 3.8M191 125.8l-.4 .5M193.4 126.3l-2.8 2.8M193.4 129.1l-9.5 9.5M193.4 132l-9.5 9.5M193.4 134.8l-9.5 9.5M193.4 137.6l-9.5 9.6M186.5 147.4l-2.6 2.5M186.5 150.2l-2.6 2.6"/>
<path d="M186.5 153l-2.6 2.6M186.5 155.9l-2.6 2.6M186.5 158.7l-2.6 2.6M193.4 140.4l-4.9 4.9M193.4 143.3l-2 2M193.4 146.1l-1.7 1.7M193.4 148.9l-1.7 1.7M193.4 151.7l-1.7 1.8M193.4 154.6l-1.7 1.7M193.4 157.4l-1.7 1.7M193.4 160.2l-1.1 1.1"/>
</g>
<path d="M187.6 131.8h3M187.6 125.8v6M187.6 131.8l1.5 .9 1.5-.9M190.6 125.8v6M193.1 125.8l.3 .3M193.4 126.1h2.7M193.4 126.1v35M196.1 126.1l-.2-.3h-12v35.5h12l.2-.2M196.1 126.1v35M186.5 161.3v-15.7l.2-.3h4.8l.2 .3v15.7M193.4 161.1h2.7M193.4 161.1l-.3 .2" fill="none" stroke="#000" stroke-width=".3"/>
<path d="M189.1 125.5v.9M189.1 128.2v32.2M186.5 162.1v6.6M189.1 162.2v.9M191.7 162.1v6.6M191.7 167.4l2.4-.4v.9z" fill="none" stroke="#f0f" stroke-width=".25"/>
<path d="M191.7 167.4l2.4-.4v.9z" fill="#f0f"/>
<path d="M184.1 167l2.4 .4-2.4 .5z" fill="none" stroke="#f0f" stroke-width=".25"/>
<path d="M184.1 167l2.4 .4-2.4 .5z" fill="#f0f"/>
<path d="M178.4 145.3h7.6M179.6 145.3l.4 2.4h-.8zM178.4 161.3h4.8M181.6 167.4h48.2" fill="none" stroke="#f0f" stroke-width=".25"/>
<path d="M179.6 145.3l.4 2.4h-.8z" fill="#f0f"/>
<path d="M179.2 158.9h.8l-.4 2.4z" fill="none" stroke="#f0f" stroke-width=".25"/>
<path d="M179.2 158.9h.8l-.4 2.4z" fill="#f0f"/>
<path d="M187.6 115.5v9.6M190.6 115.5v9.6M190.6 116.7l2.4-.4v.8zM210.3 110.6a5.9 5.9 0 0 0 0 5.5M222.4 110.6a5.9 5.9 0 0 1 0 5.5M179.6 145.3v16" fill="none" stroke="#f0f" stroke-width=".25"/>
<path d="M190.6 116.7l2.4-.4v.8z" fill="#f0f"/>
<path d="M185.2 116.3l2.4 .4-2.4 .4z" fill="none" stroke="#f0f" stroke-width=".25"/>
<path d="M185.2 116.3l2.4 .4-2.4 .4z" fill="#f0f"/>
<path d="M35.4 36.3h39M36.6 36.3l.4 2.4h-.8zM35.4 53.9h59.9M182.8 116.7h41.3" fill="none" stroke="#f0f" stroke-width=".25"/>
<g fill="none" stroke="#000" stroke-width=".3">
<path d="M149 9.9h-7.9v8.3M150.8 9.9h1.7M154.3 9.9h1.7M157.8 9.9h15.8M175.4 9.9h1.7M178.8 9.9h1.8M182.4 9.9h15.8M199.9 9.9h1.8M203.4 9.9h1.7M207 9.9h15.7M224.5 9.9h1.7M228 9.9h1.7"/>
<path d="M231.5 9.9h15.8M249.1 9.9h1.7M252.6 9.9h1.7M256.1 9.9h7.8v8.4M141.1 20.1v1.7M141.1 23.5v1.8M141.1 27.1v16.6M263.9 20.1v1.7M263.9 23.6v1.7M263.9 27.1v16.6M141.1 45.5v1.7M141.1 49v1.7"/>
<path d="M141.1 52.5v16.6M263.9 45.6v1.6M263.9 49v1.8M263.9 52.5v16.7M141.1 71v1.6M141.1 74.4v1.8M141.1 77.9v16.7M263.9 71v1.7M263.9 74.5v1.7M263.9 78v16.6M141.1 96.4v1.7M141.1 99.9v1.7"/>
<path d="M263.9 96.4v1.7M263.9 99.9v1.7M141.1 103.4v16.6M141.1 104.8h7.9M150.7 104.8h1.8M154.3 104.8h1.6M157.8 104.8h15.7M175.3 104.8h1.7M178.8 104.8h1.7M182.3 104.8h15.8M199.9 104.8h1.7M203.4 104.8h1.7"/>
<path d="M206.9 104.8h15.8M224.5 104.8h1.7M228 104.8h1.7M231.5 104.8h15.8M249 104.8h1.7M252.5 104.8h1.7M256 104.8h7.9M263.9 103.4v16.7M141.1 121.8v1.7M141.1 125.3v1.7M141.1 128.8v16.7M263.9 121.9v1.7"/>
<path d="M263.9 125.3v1.8M263.9 128.9v16.6M141.1 147.3v1.7M141.1 150.7v1.8M141.1 154.3v16.6M263.9 147.3v1.7M263.9 150.8v1.7M263.9 154.3v16.6M141.1 179.7v8.3h7.9M141.1 172.7v1.7M141.1 176.2v1.7M263.9 179.7v8.3h-7.9"/>
<path d="M263.9 172.7v1.8M263.9 176.2v1.7M150.7 188h1.8M154.3 188h1.6M157.8 188h15.7M175.3 188h1.7M178.8 188h1.7M182.3 188h15.8M199.9 188h1.7M203.4 188h1.7M206.9 188h15.8M224.5 188h1.7"/>
<path d="M228 188h1.7M231.5 188h15.8M249 188h1.7M252.5 188h1.7"/>
</g>
<path d="M36.6 36.3l.4 2.4h-.8z" fill="#f0f"/>
<path d="M36.2 51.6h.8l-.4 2.3z" fill="none" stroke="#f0f" stroke-width=".25"/>
<path d="M36.2 51.6h.8l-.4 2.3z" fill="#f0f"/>
<path d="M36.6 36.3v43M46.3 53.9h49M46.3 45.1h30.7M47.1 51.6h.8l-.5 2.3z" fill="none" stroke="#f0f" stroke-width=".25"/>
<path d="M47.1 51.6h.8l-.5 2.3z" fill="#f0f"/>
<path d="M47.4 45.1l.5 2.4h-.8z" fill="none" stroke="#f0f" stroke-width=".25"/>
<path d="M47.4 45.1l.5 2.4h-.8z" fill="#f0f"/>
<path d="M47.4 45.1v30.7M102.8 93.7v10.5M103 93.7v10.7M103 94.9l2.4-.4v.8z" fill="none" stroke="#f0f" stroke-width=".25"/>
<path d="M103 94.9l2.4-.4v.8z" fill="#f0f"/>
<path d="M100.4 94.5l2.4 .4-2.4 .4z" fill="none" stroke="#f0f" stroke-width=".25"/>
<path d="M100.4 94.5l2.4 .4-2.4 .4z" fill="#f0f"/>
<path d="M228.3 78.8h16.6v4.8h-16.6zM233 78.8v4.8M240.1 78.8v4.8M98 94.9h24M193 81.4h5.3" fill="none" stroke="#f0f" stroke-width=".25"/>
<path d="M309.5 260.2h5.2l-1.3 2.2-1.3-2.2-1.3 2.2zM316.7 260.2h7.8l-1.3 2.2-1.3-2.2-1.3 2.2-1.3-2.2-1.3 2.2z" fill="none" stroke="#f0f" stroke-width=".34"/>
<g fill="none" stroke="#000" stroke-width=".3">
<path d="M276.3 172.8v1.7M276.3 176.3v1.7M276.3 179.8v8.1h7.9M284.3 162.9h-8v8.1M286 162.9h1.8M289.5 162.9h1.7M293.1 162.9h15.9M310.8 162.9h1.7M314.3 162.9h1.7M317.8 162.9h15.9M335.5 162.9h1.7M339 162.9h1.7"/>
<path d="M342.5 162.9h15.9M360.2 162.9h1.7M363.7 162.9h1.7M367.2 162.9h7.9v8.1M375.1 179.8v8.1h-7.9M375.1 172.8v1.7M375.1 176.3v1.7M286 187.9h1.7M289.5 187.9h1.7M293 187.9h15.9M310.7 187.9h1.8M314.2 187.9h1.7"/>
<path d="M317.7 187.9h16M335.4 187.9h1.8M339 187.9h1.6M342.5 187.9h15.9M360.2 187.9h1.7M363.7 187.9h1.7"/>
</g>
<path d="M195.9 80.9l2.4 .5-2.4 .3z" fill="#f0f"/>
<path d="M171.6 79h16.6v4.7h-16.6zM176.3 79v4.7M183.4 79v4.7M198.3 65.9v16.6M188.2 81.4h4.8M195.9 80.9l2.4 .5-2.4 .3zM202.3 116.7h16.6v4.8h-16.6zM207.1 116.7v4.8M214.1 116.7v4.8M177.5 131.8h9.3M177.5 125.8h5.7M178.7 131.8l.4 2.4h-.8z" fill="none" stroke="#f0f" stroke-width=".25"/>
<path d="M178.7 131.8l.4 2.4h-.8z" fill="#f0f"/>
<path d="M178.3 123.4h.8l-.4 2.4z" fill="none" stroke="#f0f" stroke-width=".25"/>
<path d="M178.3 123.4h.8l-.4 2.4z" fill="#f0f"/>
<path d="M178.3 19.8h4.9v17.4h-4.9zM178.3 31.7h4.9M178.3 24.6h4.9M71.3 88.9v14.8M71.3 90.1l2.4-.4v.8zM103 88.9v14.8M178.7 121v15.6" fill="none" stroke="#f0f" stroke-width=".25"/>
<path d="M71.3 90.1l2.4-.4v.8z" fill="#f0f"/>
<path d="M100.7 89.7l2.3 .4-2.3 .4z" fill="none" stroke="#f0f" stroke-width=".25"/>
<path d="M100.7 89.7l2.3 .4-2.3 .4z" fill="#f0f"/>
<path d="M66.6 90.1h36.4" fill="none" stroke="#f0f" stroke-width=".25"/>
<path d="M68.9 89.7l2.4 .4-2.4 .4z" fill="#f0f"/>
<path d="M88.6 54.2l.7 .4-1.6 1.9zM90.1 52.3l-9.3 16.8h-27M45.2 87.7h16.6v4.8h-16.6zM49.9 87.7v4.8M57 87.7v4.8M61.8 90.1h4.8M68.9 89.7l2.4 .4-2.4 .4z" fill="none" stroke="#f0f" stroke-width=".25"/>
<path d="M88.6 54.2l.7 .4-1.6 1.9z" fill="#f0f"/>
<path d="M86.6 58.7l-.8 2.3-.7-.4z" fill="none" stroke="#f0f" stroke-width=".25"/>
<path d="M86.6 58.7l-.8 2.3-.7-.4z" fill="#f0f"/>
<path d="M59 69.6l5.4 9.3h-10.8zM230 224.2l2.9 5h-5.8z" fill="none" stroke="#000" stroke-width=".25"/>
<text font-size="7.7" fill="#f00" x="265.2" y="243.1">PRECISION AUTOMATION &amp; ROBOTICS INDIA LTD</text>
<text font-size="6" fill="#f0f" x="336.2" y="281.6">PRS41B203009</text>
<text font-size="5.9" fill="#f0f" x="384" y="281.6">1</text>
<g font-size="4.2" fill="#800000">
<text x="35.4" y="9">1</text>
<text x="85.5" y="8.9">2</text>
<text x="136.6" y="9">3</text>
<text x="185.6" y="9">4</text>
<text x="235.6" y="9">5</text>
<text x="284.6" y="8.8">6</text>
<text x="332.6" y="9">7</text>
<text x="382.6" y="9">8</text>
<text x="10.1" y="29.6">F</text>
<text x="410.2" y="29.6">F</text>
<text x="9.9" y="73.9">E</text>
<text x="409.9" y="73.9">E</text>
<text x="9.9" y="124.2">D</text>
<text x="409.9" y="124.2">D</text>
<text x="9.7" y="174.3">C</text>
<text x="409.7" y="174.3">C</text>
<text x="9.9" y="225">B</text>
<text x="409.8" y="225">B</text>
<text x="9.8" y="271.7">A</text>
<text x="409.8" y="271.7">A</text>
<text x="35.4" y="291">1</text>
<text x="85.5" y="290.9">2</text>
<text x="136.6" y="291">3</text>
<text x="185.6" y="291">4</text>
<text x="235.6" y="291">5</text>
<text x="284.6" y="290.8">6</text>
<text x="332.6" y="291">7</text>
<text x="382.6" y="291">8</text>
</g>
<g font-size="4.2" fill="#f0f">
<text x="245.7" y="13.8">NOTE : STANDARD FASTENER TORQUE AS PER PST-DES-01</text>
<text x="368.4" y="13.7">PFR-DES-07-REV-02</text>
</g>
<g font-size="3.9" fill="#800000">
<text x="224.8" y="233.8">REVISION</text>
<text x="280.7" y="233.8">DESCRIPTION</text>
<text x="351.1" y="233.8">DATE</text>
<text x="364.8" y="233.8">DRN.BY</text>
</g>
<g font-size="3.7" fill="#f0f">
<text x="181.9" y="37" transform="rotate(-90 181.9 37)">d</text>
<text x="166.7" y="71.8">O6 H7</text>
<text x="172.4" y="82.6">i</text>
<text x="224.8" y="78.2">O 30 H7</text>
<text x="229" y="82.4">n</text>
<text x="78.2" y="89.5">O63.5-0.1</text>
<text x="45.9" y="91.3">n</text>
<text x="24.5" y="96.3">i</text>
<text x="197.6" y="116.1">O6 H7</text>
<text x="203" y="120.3">n</text>
<text x="201.4" y="166.8">O10.5 x 32 DEEP</text>
</g>
<text font-size="3.6" fill="#f0f" x="318.2" y="252.6">SHAFT</text>
<text font-size="3.5" fill="#00f" x="227.2" y="250">www.wipropari.com</text>
<g font-size="3.5" fill="#f0f">
<text x="315.2" y="262.1">(</text>
<text x="325.2" y="262.1">)</text>
</g>
<g font-size="3.4" fill="#f0f">
<text x="81.8" y="19">50±0.2</text>
<text x="198.6" y="23.8">+0.2</text>
<text x="57.1" y="25">25±0.1</text>
<text x="174.6" y="29.9" transform="rotate(-90 174.6 29.9)">0</text>
<text x="192" y="26.9">=38+0.1=</text>
<text x="107.5" y="30.2" transform="rotate(-90 107.5 30.2)">25±0.1</text>
<text x="177.7" y="30.9" transform="rotate(-90 177.7 30.9)">-0.036 =</text>
<text x="181.9" y="31.4" transform="rotate(-90 181.9 31.4)">0.02 A</text>
<text x="177.7" y="43.7" transform="rotate(-90 177.7 43.7)">=8 N9</text>
<text x="114.5" y="50.5" transform="rotate(-90 114.5 50.5)">50±0.2</text>
<text x="226.1" y="53.8">0.6x 45v</text>
<text x="226.1" y="57.4">TYP</text>
<text x="54.6" y="68.5">4-M6 x 15 DEEP</text>
<text x="180.3" y="68.7">+0.012</text>
<text x="182.2" y="71.8">0</text>
<text x="46.9" y="75" transform="rotate(-90 46.9 75)">17.68±0.01</text>
<text x="166.7" y="75.4">BOTH WALL</text>
<text x="241.2" y="75.1">+0.021</text>
<text x="36" y="78.4" transform="rotate(-90 36 78.4)">35.36±0.02</text>
<text x="176.6" y="82.6">0.02 A</text>
<text x="233.3" y="82.4">0.02 A</text>
<text x="243.1" y="78.2">0</text>
<text x="88.5" y="86.4">-0.05</text>
<text x="50.2" y="91.3">0.02 A</text>
<text x="108.6" y="94.3">0.5x 45v</text>
<text x="28.7" y="96.3">0.02 A</text>
<text x="108.6" y="97.9">typ</text>
<text x="211.1" y="112.9">+0.012</text>
<text x="213.1" y="116.1">0</text>
<text x="207.3" y="120.3">0.02 A</text>
<text x="44.5" y="128.3" transform="rotate(-90 44.5 128.3)">71±0.02</text>
<text x="178.1" y="130.7" transform="rotate(-90 178.1 130.7)">12</text>
<text x="44.1" y="152.1">A</text>
<text x="114.4" y="155.6" transform="rotate(-90 114.4 155.6)">18±0.02</text>
<text x="179" y="155.2" transform="rotate(-90 179 155.2)">32</text>
<text x="277.9" y="167.4">HEAT TREATMENT NOTE :-</text>
<text x="277.9" y="171">1) TO BE CASE HARDENED UPTO 56~60 HRC.</text>
<text x="59.8" y="177.8" transform="rotate(-90 59.8 177.8)">17.68±0.1</text>
<text x="277.9" y="174.6">2) CASE DEPTH 0.8~1.2mm.</text>
<text x="277.9" y="178.2">3) THREADS TO BE KEEP SOFT.</text>
<text x="277.9" y="181.8">4) RETAPPING TO BE DONE AFTER SURFACE TREATMENT</text>
<text x="281.7" y="185.4">AT SUPPLIER END.( IF APPLICABLE )</text>
<text x="52.7" y="196.1" transform="rotate(-90 52.7 196.1)">35.36±0.2</text>
<text x="57.9" y="209.3">17.68±0.1</text>
<text x="110.2" y="211.4">4-O10.5 x 32 DEEP</text>
<text x="79.4" y="221.2">35.36±0.2</text>
</g>
<g font-size="3.4">
<text x="89.5" y="71.9">G</text>
<text x="103.5" y="71.9">G</text>
<text x="58" y="77">1</text>
<text x="191.1" y="90.7">SECTION F-F</text>
<text x="193.3" y="94.3">SCALE 1:2</text>
<text x="66.9" y="115.1">F</text>
<text x="105.7" y="115.1">F</text>
<text x="180.7" y="175.6">SECTION G-G</text>
<text x="183.4" y="179.2">SCALE 1:2</text>
<text x="229.1" y="228.8">1</text>
</g>
<g font-size="3.4" fill="#c0c0c0">
<text x="182.6" y="266.2">RESERVED SPACE</text>
<text x="182.6" y="270">FOR</text>
<text x="182.6" y="273.7">CONTROLLED COPY</text>
<text x="182.6" y="277.5">STAMP</text>
</g>
<g font-size="3.1" fill="#800000">
<text x="389.9" y="230.2">LIMITS</text>
<text x="261.7" y="248.3">DESCRIPTION</text>
<text x="386.8" y="248.4">DRAWING TYPE</text>
<text x="261.3" y="257.5">SURFACE AREA</text>
<text x="281.3" y="257.5">FINISH</text>
<text x="305.3" y="257.5">MACHINING</text>
<text x="333.3" y="257.6">MATERIAL</text>
<text x="354.3" y="257.4">NET WEIGHT-Kg</text>
<text x="381.3" y="257.4">TEAM NO.</text>
<text x="394.7" y="257.9">SHEET SIZE</text>
<text x="399.8" y="262.8">A3</text>
<text x="261.1" y="267.7">SURFACE FINISH</text>
<text x="339.8" y="267.8">HEAT TREATMENT</text>
<text x="262.6" y="272.2">DRN.BY</text>
<text x="276.2" y="272.1">CHKD.BY</text>
<text x="291.4" y="272.2">APPD.BY</text>
<text x="305.2" y="272.1">REFERENCE DWG.</text>
<text x="332.9" y="272.4">DRG./PART CODE</text>
<text x="383.7" y="272.2">REV.</text>
<text x="396.2" y="272.3">SCALE</text>
<text x="305.3" y="280.8">PART CLASS.</text>
<text x="396.1" y="281.4">SHEET</text>
</g>
<g font-size="3.1" fill="#f0f">
<text x="388" y="252.8">MACHINING</text>
<text x="336.5" y="262.1">20 MnCr5</text>
<text x="361.3" y="262.1">1.22 kg</text>
<text x="383.3" y="262">PL-02</text>
<text x="317" y="276.2">---</text>
<text x="397.1" y="276.4">1 : 2</text>
<text x="318.1" y="284.7">B</text>
<text x="396.1" y="285.3">1 OF 1</text>
</g>
<text font-size="3" fill="#800000" x="404.2" y="106.8">°</text>
<g font-size="2.8" fill="#f0f">
<text x="365.3" y="227.9">NAMDEO</text>
<text x="240.4" y="228">4-M6 MISSING DIMENSION ADDED.</text>
<text x="245.1" y="272.4">PUNE</text>
<text x="261.6" y="278">NAMDEO</text>
<text x="279.2" y="277.7">KPP</text>
<text x="294.7" y="277.9">KPP</text>
</g>
<g font-size="2.8" fill="#800000">
<text x="385.2" y="234.4">Gen Tol.: IS 2102</text>
<text x="223.9" y="253.4">1.ALL DIMENSIONS ARE</text>
<text x="223.8" y="259.3">2.DO NOT SCALE</text>
<text x="223.8" y="265.4">3.IF IN DOUBT ,</text>
<text x="223.8" y="272.2">LOCATION :</text>
<text x="228.9" y="278.7">ALL RIGHTS OF REPRODUCTION &amp;</text>
<text x="229.4" y="282.1">DISTRIBUTION ARE RESERVED</text>
</g>
<g font-size="2.7" fill="#800000">
<text x="224.7" y="256.4">IN mm</text>
<text x="224.5" y="262.4">DRAWING.</text>
<text x="224.5" y="268.4">ASK TEAM MEMBER</text>
<text x="224.9" y="279.2">C</text>
</g>
<g font-size="2.7" fill="#f0f">
<text x="261.8" y="262.3">51.11 in^2</text>
<text x="261.3" y="285.2">29/10/2021</text>
<text x="275.6" y="285.2">29/10/2021</text>
<text x="290.6" y="285.4">29/10/2021</text>
</g>
<g font-size="2.5" fill="#800000">
<text x="379.6" y="95">DEBURR AND REMOVE SHARP</text>
<text x="379.9" y="97.7">EDGES UNLESS SHARP EDGE</text>
<text x="381.5" y="100.5">REQUIREMENT SPECIFIED</text>
<text x="380.9" y="103.8">UNSP.RADII</text>
<text x="384" y="106.6">0.5 R</text>
<text x="396.1" y="103.6">UNSP.CHF.</text>
<text x="397.1" y="106.8">0.5 X 45</text>
<text x="383.2" y="119">10 UP TO 50</text>
<text x="384.6" y="114.7">UP TO 10</text>
<text x="400.3" y="119">±0°50'</text>
<text x="400.8" y="114.8">±1.5°</text>
<text x="382.6" y="123.2">50 UP TO 120</text>
<text x="400.3" y="123.2">±0°25'</text>
<text x="382.2" y="127.4">120 UP TO 400</text>
<text x="400.3" y="127.4">±0°15'</text>
<text x="383.4" y="136.1">0.5 UP TO 3</text>
<text x="401.4" y="136.1">±0.1</text>
<text x="384.2" y="140.4">3 UP TO 6</text>
<text x="401.4" y="140.3">±0.2</text>
<text x="382.6" y="148.8">30 UP TO 120</text>
<text x="383.8" y="144.6">6 UP TO 30</text>
<text x="401.4" y="148.9">±0.8</text>
<text x="401.4" y="144.7">±0.5</text>
<text x="382" y="153.1">120 UP TO 315</text>
<text x="401.4" y="153.1">±1.2</text>
<text x="381.2" y="161.6">1000 UP TO 2000</text>
<text x="381.7" y="157.4">315 UP TO 1000</text>
<text x="402.4" y="161.6">±3</text>
<text x="402.5" y="157.4">±2</text>
<text x="383.7" y="165.9">OVER 2000</text>
<text x="402.5" y="165.9">±4</text>
<text x="383.2" y="178.8">10 UP TO 50</text>
<text x="384.8" y="174.5">UP TO 10</text>
<text x="400.3" y="178.8">±0°30'</text>
<text x="401.9" y="174.6">±1°</text>
<text x="383" y="183">50 UP TO 120</text>
<text x="400.3" y="183.1">±0°20'</text>
<text x="382.2" y="187.3">120 UP TO 400</text>
<text x="400.3" y="187.3">±0°10'</text>
<text x="383.5" y="195.9">0.5 UP TO 3</text>
<text x="401.4" y="196">±0.1</text>
<text x="384.2" y="200.1">3 UP TO 6</text>
<text x="401.4" y="200.2">±0.1</text>
<text x="382.6" y="208.7">30 UP TO 120</text>
<text x="383.7" y="204.4">6 UP TO 30</text>
<text x="401.4" y="208.7">±0.3</text>
<text x="401.4" y="204.4">±0.2</text>
<text x="382" y="213">120 UP TO 315</text>
<text x="401.4" y="212.9">±0.5</text>
<text x="381" y="221.4">1000 UP TO 2000</text>
<text x="381.6" y="217.2">315 UP TO 1000</text>
<text x="401.4" y="221.4">±1.2</text>
<text x="401.4" y="217.2">±0.8</text>
<text x="383.7" y="225.7">OVER 2000</text>
<text x="402.4" y="225.7">±2</text>
</g>
<g font-size="2.5" fill="#f0f">
<text x="289.5" y="262.3">IZBP</text>
<text x="376.2" y="267.5">Error: No reference</text>
</g>
<text font-size="2.4" fill="#f0f" x="349.6" y="227.7">29/10/2021</text>
<g font-size="2.1" fill="#800000">
<text x="383.3" y="109.1">UNSPECIFIED TOL.(FAB)</text>
<text x="384.3" y="111.4">FOR ANGULAR IN mm.</text>
<text x="383.4" y="130.6">UNSPECIFIED TOL.(FAB)</text>
<text x="385.4" y="133">FOR LINEAR IN mm.</text>
<text x="383.4" y="169">UNSPECIFIED TOL.(M/C)</text>
<text x="384.3" y="171.4">FOR ANGULAR IN mm.</text>
<text x="383.4" y="190.5">UNSPECIFIED TOL.(M/C)</text>
<text x="385.4" y="192.8">FOR LINEAR IN mm.</text>
</g>
<text font-size="2.1" fill="#f0f" x="7.2" y="286.3" transform="rotate(-90 7.2 286.3)">\\parienggnew\ExDM Uploding\PRS41\PRS41B203009.dft</text>
</svg>
